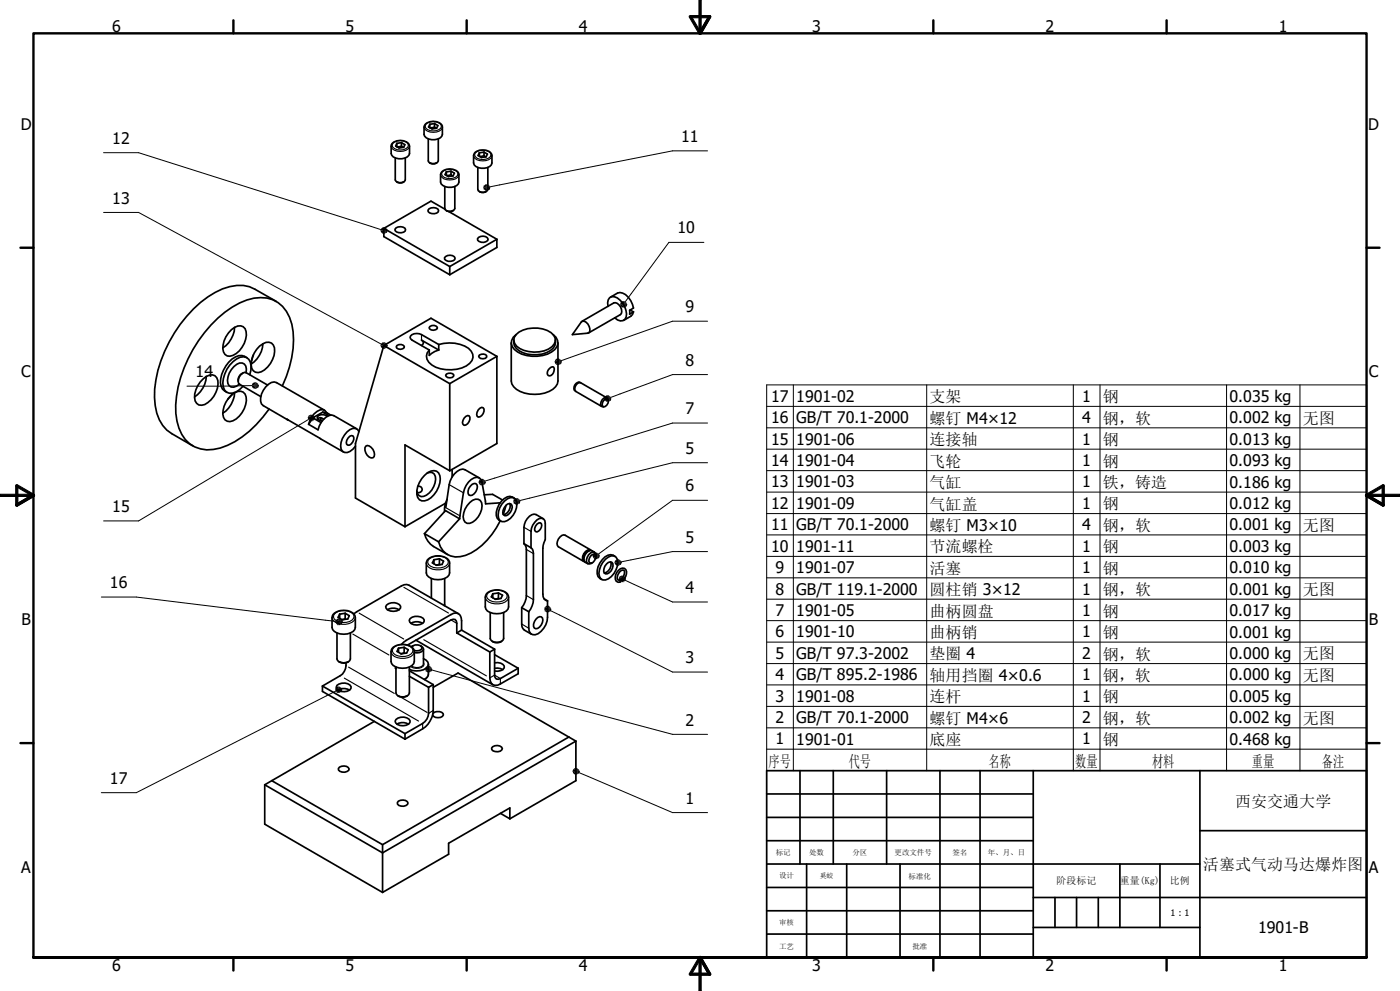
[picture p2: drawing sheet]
<svg xmlns="http://www.w3.org/2000/svg" width="420mm" height="297mm" viewBox="0 0 420 297" stroke-linecap="round" stroke-linejoin="round" font-family="sans-serif">
<g fill="none" stroke="#000" stroke-width=".51">
<path d="M127.5 37.4a3.5 3.5 0 0 1 5.2 .3v2.6a3.2 3.2 0 0 1-4.8 1l-.7-1v-2.2zM128.9 37.3v1M130.3 38.1l-1.3 .2M130.3 37l1.1 .6-.4 .8-1.4 .3-1-.6 .3-.8M130.3 37l-1.4 .3M130.3 37v1.1M130.3 38.1l.5 .3M117.6 43.1a3.5 3.5 0 0 1 5.2 .3l.1 2.6a3.3 3.3 0 0 1-4.9 1l-.7-1v-2.2zM118.6 47.3v6.6a1.77 1.77 0 0 0 3 0v-6.6M119 54.5a1.88 1.88 0 0 0 2.2 0M119 43v1M120.4 43.8l-1.3 .2"/>
<path d="M120.4 42.8l1.1 .5-.4 .9-1.4 .2-1-.6 .3-.8M120.4 42.8l-1.4 .2M120.4 42.8v1M120.4 43.8l.5 .4M128.5 41.6v6.6a1.76 1.76 0 0 0 3 0v-6.6M128.9 48.8a1.91 1.91 0 0 0 2.1 0M132.4 51.6a3.5 3.5 0 0 1 5.2 .4l.1 2.6a3 3 0 0 1-4.1 1.4l-1.3-.9a4.5 4.5 0 0 1 .1-3.5zM133.4 55.9v6.6a1.72 1.72 0 0 0 3 0v-6.6M133.9 51.5v1M135.3 52.4l-1.3 .2M135.3 51.3l1 .6-.4 .8-1.4 .2-1-.6 .4-.8M135.3 51.3l-1.4 .2"/>
<path d="M135.3 51.3v1.1M135.3 52.4l.5 .3M142.6 45.6a3.5 3.5 0 0 1 4.9 .7l.1 2.6a3 3 0 0 1-4.1 1.3l-1.3-.8a4.5 4.5 0 0 1 .1-3.5zM143.3 50.2v6.6a1.72 1.72 0 0 0 3 0v-6.6M143.8 57.4a1.72 1.72 0 0 0 2.1 0M143.8 45.8v1M145.2 46.7l-1.3 .2M145.2 45.6l1 .6-.4 .8-1.4 .2-1-.6 .4-.8M145.2 45.6l-1.4 .2M145.2 45.6v1.1M145.2 46.7l.5 .3M115.1 68.5v2.4l19.8 11.4"/>
<path d="M115.1 68.5l19.8 11.4M118.8 68.3a2.08 2.08 0 0 1 2.9 .5 1.69 1.69 0 0 1-2.7 .7l-.5-.4v-.4zM128.7 62.6a2.08 2.08 0 0 1 2.9 .5 1.69 1.69 0 0 1-2.7 .7l-.5-.4v-.4zM133.5 62.7l-4.2-2.4-14.2 8.2M133.7 76.9a1.98 1.98 0 0 1 2.8 .5 1.96 1.96 0 0 1-3.1 .3v-.4zM133.9 63.1a1.72 1.72 0 0 0 2.1 0M134.7 63.4l14.4 8.3M134.9 79.9v2.4M143.6 71.2a2.03 2.03 0 0 1 2.8 .5 1.9 1.9 0 0 1-3.1 .3v-.5zM149.1 71.7v2.5l-14.2 8.1M149.1 71.7l-14.2 8.2M69.4 98.8a2.68 2.68 0 0 1 4.1-.3 6.7 6.7 0 0 1-4.5 8.3 2.04 2.04 0 0 1-2.2-2.3 7.6 7.6 0 0 1 2.6-5.7z"/>
<path d="M70.4 98.1a7.8 7.8 0 0 1-3.6 6.2M82.9 90.3l-6.4-3.6a12.1 12.1 0 0 0-11.9 .9 38.9 38.9 0 0 0-17.8 26.2 18.2 18.2 0 0 0 2 13.7l1.2 1.4 1.5 1.1 6.4 3.6M129 97.8a1.6 1.6 0 0 1 2.2 .3 1.31 1.31 0 0 1-1 1 1.31 1.31 0 0 1-1.3-.5l-.2-.4zM174.4 96.5l.4-.2a2.41 2.41 0 0 1 1.9 3.4l-5 .6zM174.6 96.3l9.5-5.5a2.31 2.31 0 0 1 2 3.5l-9.5 5.5M182.4 91.8a1.95 1.95 0 0 1 1.9-2.9 5.6 5.6 0 0 1 3.5 6.1 1.66 1.66 0 0 1-2.5 .9l-.9-.7M183.1 89.1l2.2-1.3a4.1 4.1 0 0 1 4.4 3.4l.3 1.1-1.1 .7v1.1l1.1-.6M189.1 92.9l.9 .6M190 93.5l-.3 .8-.5 .5-2.1 1.2M61 113.5a3.1 3.1 0 0 1 3.5-.9 3.4 3.4 0 0 1 .7 3.7 6.8 6.8 0 0 1-4.7 5.2 2.04 2.04 0 0 1-2.1-2.3 7.5 7.5 0 0 1 2.6-5.7zM61.9 112.8a7.8 7.8 0 0 1-3.5 6.2M69.4 118.4a2.68 2.68 0 0 1 4.1-.3 6.7 6.7 0 0 1-4.5 8.3 2.04 2.04 0 0 1-2.2-2.3 7.6 7.6 0 0 1 2.6-5.7z"/>
<path d="M69.7 118.2l-1.4 1.5M70.4 117.7a7.7 7.7 0 0 1-3.6 6.1M72.9 111.8a2.34 2.34 0 0 0-1.4 2.5M73.8 111.7a1.99 1.99 0 0 0-1.9-2.9 5.8 5.8 0 0 0-3.5 6.1 1.62 1.62 0 0 0 2.6 .8l.8-.6M74.1 107.2a3.3 3.3 0 0 0-4.5 .4 9 9 0 0 0-3.3 8.2l.5 .8 1.3 1M74.9 112.3a4.4 4.4 0 0 0-.9-5.2 3.7 3.7 0 0 0-4.1 1.3 8.8 8.8 0 0 0-2.9 7.5 2.41 2.41 0 0 0 3.8 1.6l2.1-1.7M76 106.4l-.6 2M77.9 103.7a2.68 2.68 0 0 1 4.1-.3 6.5 6.5 0 0 1-2.7 7.5 2.3 2.3 0 0 1-3.8-.5 7.2 7.2 0 0 1 2.4-6.7zM78.9 103a7.9 7.9 0 0 1-3.6 6.1M80.3 115.4l-6.4-3.7a2.31 2.31 0 0 0-2.4 2.6l.3 .8 6.4 3.8M84.7 115.7a30.1 30.1 0 0 0 2.8-18.5 9.6 9.6 0 0 0-13.5-7.3 32.8 32.8 0 0 0-16.1 14.9 32.5 32.5 0 0 0-4.8 21.4 9.6 9.6 0 0 0 8.9 8.6 19.9 19.9 0 0 0 12.8-5.6l2.1-1.9 3.8-4.7M115.1 103.5l14.2-8.1 19.8 11.4"/>
<path d="M115.1 103.5l19.8 11.5M115.1 103.5l-8.5 29.4v16.4l14.9 8.6M119.1 103.5a1.6 1.6 0 0 1 2.2 .3 1.31 1.31 0 0 1-1 1 1.31 1.31 0 0 1-1.3-.5l-.1-.4zM126.4 103.5l.6-.8-.6-.8 5.2 3M128.8 104.9v1.6l1.7-1.2 1.1-.4M131.6 103.3l-5.2-3a2.39 2.39 0 0 0-3.4 .8l.6 .8 5.2 3M131.6 103.3v1.6M131.6 103.3a10.7 10.7 0 0 1 8.9 1.1 2.95 2.95 0 0 1 1.4 2.9 2.95 2.95 0 0 1-2 2.4 10.9 10.9 0 0 1-10.4-.3 2.81 2.81 0 0 1-.7-4.5M133.9 112.1a1.69 1.69 0 0 1 2.2 .3v.4a1.48 1.48 0 0 1-2.4-.3zM134.9 115v26.1M143.8 106.4a1.62 1.62 0 0 1 2.2 .3v.4a1.48 1.48 0 0 1-2.4-.3zM149.1 106.8l-14.2 8.2"/>
<path d="M149.1 106.8v26.1l-14.2 8.2M153.4 102.7v11.5a4.5 4.5 0 0 0 4 3.6 9.9 9.9 0 0 0 9.3-1.9l.5-.8 .2-.9v-11.5M154.1 101.9a3.3 3.3 0 0 0 2.7 3.8 9.3 9.3 0 0 0 9.1-1.3l.6-.8 .1-1.7M154.8 100.3a8.8 8.8 0 0 1 11.3 .2 2.4 2.4 0 0 1-.5 3.4 9.1 9.1 0 0 1-10.6-.1 2.36 2.36 0 0 1-.2-3.5zM154.8 100.3a2.88 2.88 0 0 0-1.4 2.7 2.88 2.88 0 0 0 1.9 2.5 10.2 10.2 0 0 0 11.2-.8 2.7 2.7 0 0 0-.6-4.4M164.9 110.4l.4-.3 .7-.1a1.72 1.72 0 0 1-1.5 2.6 1.4 1.4 0 0 1 .4-2.2zM174.1 114.6a1.56 1.56 0 0 0-1.7 .8 1.56 1.56 0 0 0 .2 1.8M182 119.2l-7.8-4.5a1.68 1.68 0 0 0-1.5 2.6l7.8 4.5M182.4 119.6l-.3-.3a1.32 1.32 0 0 0-1.8 1.1v1.2l.8 .3M86.5 125.9l-.4-.3 16.9 9.9M92.6 127.2l2.8 1.6a5.4 5.4 0 0 1 4.1-4.4l7.5 4.1M93.9 125.2l-1.3 2"/>
<path d="M93.9 125.2l2.4 1.5M95.3 125.6a1.14 1.14 0 0 1 1.8 0M96.2 125.2v.9M96.8 123.5l-2.9 1.7M96.8 123.5l1.2 .2M96.8 123.5l1.8 1M97.3 122.9l-14.3-8.2a2.76 2.76 0 0 0-3.3 1.3 5.2 5.2 0 0 0-1.3 5.1l7.9 4.7M98 123.7l1.2 .7M98 123.7a1.71 1.71 0 0 0-2.8-.4 6.1 6.1 0 0 0-2.6 3.9M98.2 124.8a1.83 1.83 0 0 0-3 .5l.8 .7 .7 .1M104.9 130.8l1-.2a1.94 1.94 0 0 1-1.5 2.8l-.4-.2a2.19 2.19 0 0 1 .9-2.4zM107.7 129.4a1.71 1.71 0 0 0-2.8-.6 5.8 5.8 0 0 0-2.6 5.8 1.68 1.68 0 0 0 2.7 .7l1.6-1.6"/>
<path d="M109.7 133.7a1.6 1.6 0 0 1 2.2 1 1.85 1.85 0 0 1 0 2.5 2.43 2.43 0 0 1-2.2-3.5zM139.7 124.8l.6-.3 .4 .1a1.99 1.99 0 0 1-1.5 2.9 1.35 1.35 0 0 1 0-2.2zM143.5 122.9l1-.8 .4 .1a1.94 1.94 0 0 1-1.4 2.8 1.43 1.43 0 0 1 0-2.1zM181.1 120l1-.5 .3 .2a1.78 1.78 0 0 1-1.3 2.3 1.21 1.21 0 0 1 0-2zM125.3 145.7a1.03 1.03 0 0 1 1.4 1.1 1.03 1.03 0 0 1-1.6 .8M127.3 159.9a6.4 6.4 0 0 0 2.7 3.9l4.3 2.4M127.3 159.9l4.3 2.5M127.4 142.5a2.9 2.9 0 0 1 4.2-.8 6.3 6.3 0 0 1-2.3 7.5 2.52 2.52 0 0 1-4-.1 6.7 6.7 0 0 1 2.1-6.6zM128.2 141.8a1.68 1.68 0 0 1 1.9 .1 1.68 1.68 0 0 1 .6 1.8 5.5 5.5 0 0 1-4.3 5.1l-.7-.3-.4-.5-.2-.8M133.6 150.8l-12.1 7.1M134.1 149.6l-.5 1.3-.3 2.5M134.9 141.1l-13.4-7.8v24.6"/>
<path d="M135.6 140.7v2.3M137.9 155.5l-6.3 6.9M137.9 155.5l-4.3-2.5-6.3 6.9M140.9 150.6a2.04 2.04 0 0 1 3.6 .1 5.7 5.7 0 0 1-3.6 6.1 1.69 1.69 0 0 1-2-1.9 6.2 6.2 0 0 1 2-4.3zM141.6 145.2l1.1-.3a2.32 2.32 0 0 1-1.6 3.6l-.5-.2a2.5 2.5 0 0 1 1-3.1zM143.8 143.3l-4.3-2.5a2.77 2.77 0 0 0-3.2 1.2l-.7 1-.9 2.2-1 6.9M145.2 148.3l2.6-.1 2.9 1.7M150 150.7l-4.3 .3-1.1-6.5a1.57 1.57 0 0 0-2.4-1.3 5.9 5.9 0 0 0-3.2 4.5l-1.1 7.8M150.1 156.1a20.9 20.9 0 0 1-10.4 10.4 5.8 5.8 0 0 1-8.1-4.1M151.4 150.2a2.04 2.04 0 0 1 3.5 0 5.6 5.6 0 0 1-3.5 6.1h-.8a2.27 2.27 0 0 1-1-3l1-2.3zM151.7 151.6l.5-.5 1.1-.1a2.41 2.41 0 0 1-1.9 3.6 1.5 1.5 0 0 1-.2-2.3zM151.8 151.4l-.8 2.7"/>
<path d="M152.9 150.9a2.56 2.56 0 0 1-1.9 3.3M154.3 149.3a2.21 2.21 0 0 0-3 .1 5.5 5.5 0 0 0-2.1 6l1 .8M161.1 157.1l1-.4a1.47 1.47 0 0 1-.5 2.5l-.5 .2-.4-.1a1.63 1.63 0 0 1 .4-2.2zM162.9 155.4l-2.1-1.2a3.5 3.5 0 0 0-3.6 3.8v4.9M128.6 167.5a4.8 4.8 0 0 1 6 .4l.3 .9v2.9a2.48 2.48 0 0 1-2.4 2 4.5 4.5 0 0 1-4.4-1.4l-.2-3.5 .3-.9zM129.4 173.4v5.8M130.2 167.8v1.2M131.8 169.1l-.9 .3M131.8 167.5l1.3 .7-.5 1-1.7 .2-1.2-.7 .5-.9M131.8 167.5l-1.6 .3M131.8 167.5v1.6M131.8 169.1l.2 .1"/>
<path d="M133.4 173.4l-.1 8.1M146.2 177.7a4.8 4.8 0 0 1 6.1 .4l.3 .9v2.9a2.49 2.49 0 0 1-2.4 2 4.5 4.5 0 0 1-4.4-1.4l-.2-3.5zM147.8 178v1.2M149.5 179.3l-1 .3M149.5 177.7l1.2 .7-.4 1-1.7 .2-1.2-.7 .4-.9M149.5 177.7l-1.7 .3M149.5 177.7v1.6M149.5 179.3l.2 .2M157.2 162.9l.6 1.1 .1 .7v13.8a6.2 6.2 0 0 1-1.4 3.6M157.2 162.9l2.1 1.3M159.3 164.2v-4.9a4.1 4.1 0 0 1 3.2-4l.6 .2 .3 .5 .2 .8v4.9l-.7 2.6v13.8a1.73 1.73 0 0 0 1.4 2M159.3 164.2l.4 .4 .3 1.3v13.8a6.2 6.2 0 0 1-1.4 3.6"/>
<path d="M163.2 179.5l1.1 .6M176.9 165a2.11 2.11 0 0 0-1.7 2.9M177.2 164.8l-7.7-4.4a2.31 2.31 0 0 0-2 3.5l7.6 4.4M177.2 166.6l.5-.4 .5-.1 .4 .1a1.81 1.81 0 0 1-1.6 2.5 1.5 1.5 0 0 1 .2-2.1zM177.3 165a1.57 1.57 0 0 0-2.2 .9 1.57 1.57 0 0 0 .3 2.5M178.4 165.5l-.8-.4a2.31 2.31 0 0 0-2 3.4l.8 .5M178.8 166.8l-.2-1-.3-.3a2.33 2.33 0 0 0-2 3.4l.4 .1 1-.3M181.7 167.6a2.04 2.04 0 0 1 3.5 0 5.7 5.7 0 0 1-3.5 6.2 1.69 1.69 0 0 1-2-2 6.4 6.4 0 0 1 2-4.2zM181.9 169l.6-.4 1.1-.1a2.39 2.39 0 0 1-1.9 3.5 1.52 1.52 0 0 1-.3-2.3zM183.2 168.4a2.56 2.56 0 0 1-1.9 3.3M184.5 166.8a2.26 2.26 0 0 0-3 .1 5.4 5.4 0 0 0-2.1 5.9l1.1 .9M186.4 173.5a1.93 1.93 0 0 0 .7-2.6 2.22 2.22 0 0 0-1.8 2.8l.8 .4-.1 .4h-.6a1.83 1.83 0 0 1-.4-3 1.75 1.75 0 0 1 2.7-.8 2.78 2.78 0 0 1-.9 3.3"/>
<path d="M186.5 173.5l.3 .2v.3l-.3-.1zM100.3 183.8a4.8 4.8 0 0 1 6 .4l.3 .9v2.9a2.48 2.48 0 0 1-2.4 2 4.5 4.5 0 0 1-4.4-1.3l-.2-3.6 .3-.9zM101.1 189.7v7.8a2.3 2.3 0 0 0 4 0v-7.8M101.7 198.3l.3 .2a2.51 2.51 0 0 0 2.5-.2M101.9 184.1v1.2M103.5 185.5l-.9 .2M103.5 183.8l1.3 .7-.4 1-1.7 .3-1.3-.8 .5-.9M103.5 183.8l-1.6 .3M103.5 183.8v1.7M103.5 185.5l.2 .1M103.8 198.7a4 4 0 0 1-1.7 3.8l-5.4 3.1M116 181.4a2.88 2.88 0 0 1 4.2 .3 1.7 1.7 0 0 1-2.1 1.5 2.02 2.02 0 0 1-2.4-1.3z"/>
<path d="M116.2 182.8a3.4 3.4 0 0 1 3.5 0M117.9 194a4.5 4.5 0 0 1 6.3 .8l.1 3.4a2.94 2.94 0 0 1-3.5 2.1 3.2 3.2 0 0 1-3.5-2.1v-2.9zM118.7 199.9v.4M118.8 199.9v7.8a2.3 2.3 0 0 0 4 0v-7.8M119.5 194.3v1.2M121.2 195.7l-.9 .2M121.2 194l1.3 .7-.5 1-1.6 .3-1.3-.8 .4-.9M121.2 194l-1.7 .3M121.2 194v1.7M121.2 195.7l.2 .1M123 185.4a2.98 2.98 0 0 1 4.3 .4 1.75 1.75 0 0 1-2.2 1.5 1.99 1.99 0 0 1-2.3-1.4zM123.3 186.8a3.4 3.4 0 0 1 3.5 0"/>
<path d="M123.5 193.9a2 2 0 0 1 3-.1l.1 .5a1.81 1.81 0 0 1-2.4 .6M123.9 193.5l-.5 .3M124.8 191.9l23.1 13.3M126.2 193.5a.99 .99 0 0 1 .7 1.4 2.58 2.58 0 0 1-2.6 .7M127 197.4a1.68 1.68 0 0 1 1.5 1.7 1.68 1.68 0 0 1-1.5 1.6 5.6 5.6 0 0 1-4.2-.1M127 194.5v4.4M128.5 199.1v2.9a2.05 2.05 0 0 1-1.2 1.7M137 189.7l-.1-3.6-.4-.4-.5-.1-13.7 7.7M137 189.7l9.9 5.7M137.5 183.9l-15.5-8.7-1.6 .4-14.3 8.4M138.5 188.8v-2.8a1.92 1.92 0 0 0-1-2.1 1.92 1.92 0 0 0-2.2 .3l-13.5 7.7-1.4 1.2M138.5 188.8l-1.5 .9"/>
<path d="M138.5 188.8l9.9 5.8M146.9 195.4v7.8a1.92 1.92 0 0 0 1 2 1.92 1.92 0 0 0 2.2-.2l5.3-3.1v-1.6M147.1 183.6v7.8a2.34 2.34 0 0 0 4 0v-7.8M147.7 192.2a2.59 2.59 0 0 0 2.8 0M148.4 198.7a2.57 2.57 0 0 1 2.9 .9 1.58 1.58 0 0 1-2 1.6l-.9-.1M148.4 194.6v7.8l.1 .6 .4 .5 1.2-.1 5.3-3.1M148.4 194.6l-1.5 .8M148.4 196.2l7 4.1M156.5 182.1l.1 5.7 .7 1 2.1 1.3M156.5 182.1l2.1 1.2M161.3 185.1l1.1-.2a2.32 2.32 0 0 1-1.7 3.5l-.4-.1a2.4 2.4 0 0 1 1-3.2zM164.3 180.1v4.9a5.8 5.8 0 0 1-3.7 5.2 1.68 1.68 0 0 1-2-1.9v-5"/>
<path d="M96.7 205.6v1.6l24.8 14.3M96.7 205.6l24.8 14.3M101.1 205.4a2.93 2.93 0 0 1 4.2 .4 1.68 1.68 0 0 1-2 1.5 1.95 1.95 0 0 1-2.4-1.3zM101.3 206.8a3.4 3.4 0 0 1 3.6 0M112.3 216.2l-30.8 17.8M118.7 200.3l.1 .1M118.8 215.6a2.88 2.88 0 0 1 4.2 .4 1.7 1.7 0 0 1-2.1 1.5 2.02 2.02 0 0 1-2.4-1.3zM118.8 200.2l-.1 .1M119 217a3.4 3.4 0 0 1 3.6 0M119.4 208.5l.3 .2a2.59 2.59 0 0 0 2.5-.2M121.5 219.9v1.6M122.8 202.7l5.8 3.3"/>
<path d="M122.8 201l7.2 4.2M128.6 206v7.8a3.8 3.8 0 0 1-1.8 3l-5.3 3.1M129.9 213.8a1.87 1.87 0 0 1 3.1 .5 2.01 2.01 0 0 1-3.2 0M130 205.2v7.7a7 7 0 0 1-3.2 5.5l-5.3 3.1M130 206l7.4-4.3 35.4 20.4M130 205.2l-1.4 .8M148.4 200.3l1.7 .1 .7 .3M79.4 235.2v11.8l35.4 20.5M81.5 234l-2.1 1.2M81.5 234l33.3 19.2M101.9 229.9a2.1 2.1 0 0 1 2.8 .6 1.94 1.94 0 0 1-3.1 .3l-.1-.5zM147.8 223.8a2.08 2.08 0 0 1 2.9 .5 1.95 1.95 0 0 1-3.2 .4v-.5z"/>
<path d="M170.6 220.9l-55.8 32.3M172.8 222.1l-58 33.5-35.4-20.4M172.8 222.1v11.9l-19.8 11.4M230 231h180v56h-180zM230 238h80M240 231v28M250 231v28M266 231v28M282 231v56M294 231v56M310 231v56M360 231v56"/>
<path d="M114.8 253.2v14.3M119.5 240.1a2.09 2.09 0 0 1 2.9 .6 1.9 1.9 0 0 1-3.1 .3l-.1-.5zM150.1 243.8l2.9 1.6M153 245.4v-3.3l-18.4 10.6v3.3l-19.8 11.5M230 245h80M230 259h130M230 252h80M242 259v28M254 259v28M270 259v28M336 259v19M348 259v19"/>
<path d="M360 249h50M230 280h80M230 273h80M230 266h80M310 278h50M310 269h100M316.5 269v9M323 269v9M329.5 269v9"/>
</g>
<g fill="none" stroke="#000" stroke-width=".34">
<path d="M127.3 38.3a3.4 3.4 0 0 0 5.4 0M127.7 37.3a3.3 3.3 0 0 1 4.5 0l.2 .5a2.51 2.51 0 0 1-3.4 1.4l-1.3-.8-.1-.6zM117.3 44a3.4 3.4 0 0 0 5.5 0M117.8 43a3.3 3.3 0 0 1 4.5 0l.2 .6a2.19 2.19 0 0 1-2.4 1.4 2.21 2.21 0 0 1-2.5-1.4zM132.2 52.6a3.5 3.5 0 0 0 5.4 0M132.7 51.6a3.5 3.5 0 0 1 4.5 0l.2 .5a2.43 2.43 0 0 1-3.4 1.3l-1.3-.7-.2-.6zM142.1 46.9a3.5 3.5 0 0 0 5.4 0M142.6 45.8a3.5 3.5 0 0 1 4.5 0l.2 .6a2.43 2.43 0 0 1-3.4 1.3l-1.3-.8-.2-.5zM126.4 100.4v1.5M133.9 152.3l3.9 2.2M135 145.4l3.8 2.2M157.3 158.1l1.9 1.1"/>
<path d="M121.2 176l13.3 7.7M127.9 169.1a4.3 4.3 0 0 0 6 1.1l.6-.5 .3-.6M128.9 167.4a4.4 4.4 0 0 1 5.3 .3l.3 .6a2.13 2.13 0 0 1-2.3 1.9 3.4 3.4 0 0 1-3.9-1.6l.1-.6zM145.6 179.3a4.4 4.4 0 0 0 6 1.1l.9-1.1M146.5 177.6a4.5 4.5 0 0 1 5.4 .3l.2 .6a2.13 2.13 0 0 1-2.2 1.9 3.4 3.4 0 0 1-3.9-1.6l.1-.6zM158 164.8l1.9 1.1M158 178.6l1.9 1.1M99.7 185.4a4.3 4.3 0 0 0 6.9 0M100.6 183.8a4.4 4.4 0 0 1 5.3 .2l.3 .6a3.1 3.1 0 0 1-4.4 1.8 1.67 1.67 0 0 1-1.7-2.1zM104.6 199.9l13.7 7.9M105.8 190l10.9 6.3M107.7 183.8l13.4 7.7"/>
<path d="M117.3 195.6a4.4 4.4 0 0 0 6 1.2l.9-1.2M118.2 194a4.5 4.5 0 0 1 5.4 .2l.3 .6a2.2 2.2 0 0 1-2.3 1.9 3.6 3.6 0 0 1-3.9-1.5l.1-.7zM127 199.1a2.47 2.47 0 0 1-3.4 .6M127.1 198.7l.1 .5a2.81 2.81 0 0 1-3.8 .7M127.1 191.7l18.8 10.9M135.4 185.8l1.5 1M156.6 187.1l1.9 1.1M103.3 203.2l22.3 12.9M120.5 209.1l7.6 4.4M126.8 216.9v1.5M128.5 202.1l-.1 .5-1.1 .9M129.9 213l-1.2 .7"/>
<path d="M148.3 202.4l-1.3 .7M148.5 202.4l1.5 .9M150.1 203.5v1.4"/>
</g>
<g fill="none" stroke="#000" stroke-width=".3">
<path d="M209.7 0h.7v10h-.7zM206.8 5.2l.6-.4 2.9 5-.6 .4zM207.1 4.7l-.3 .1v.4M207.1 4.7h5.8v.6h-5.8zM209.7 9.8a.34 .34 0 0 0 .2 .5 .34 .34 0 0 0 .4-.1M210.4 10l-.3 .3-.4-.1M212.6 4.8l.6 .4-2.9 5-.6-.4zM212.9 4.7l.2 .1 .1 .4-.1-.5-.5 .1M31.1 45.8h10.5l72.6 23M146.9 56.2l-.1 .6M212.3 45.2h-10.5l-54.9 10.8M31.1 63.7h10.5l72.7 39.4"/>
<path d="M116.1 69.1l-.1 .6M211.2 72.6h-10.5l-13.1 17.8M186 91.2h2l-.2 .6M212.3 96.3h-10.5l-33.5 11.8M75.5 115.6l-19.4 .1M77.5 115.5l-.2 .6M116.1 103.5l-.1 .6M168.4 108.5l-.2 .6M183.3 119.5l-.3 .6M212.3 112.3h-10.5l-18.6 6.8M230 115.4h180v115.6h-180zM238 115.4v115.6"/>
<path d="M278 115.4v115.6M322 115.4v115.6M330 115.4v115.6M368 115.4v115.6M390 115.4v115.6M92.5 125.8l-50.9 30.3h-10.5M94.3 125.3l-.2 .6M212.3 138.7h-10.5l-45.9 11.3M212.3 126.8h-10.5l-56.3 17.4M230 121.8h180M230 128.2h180M230 134.6h180"/>
<path d="M0 148.1h10v.7h-10zM4.7 145.6h.7v5.8h-.7zM4.9 151.1l5-2.9 .3 .6-5 2.9zM4.9 151.1l-.2 .5 .5 .1-.4-.1-.1-.2M5.2 145.3l5 2.9-.3 .6-5-2.9zM5.2 145.3h-.4l-.1 .3M9.9 148.2a.34 .34 0 0 1 .4 .1 .34 .34 0 0 1-.1 .5M10.2 148.2l.2 .3-.4 .3M143.6 144.5h2l-.2 .6M156 150.2l-.2 .6M212.3 149.9h-10.5l-22.2 16.1M230 141.1h180"/>
<path d="M230 147.5h180M230 153.9h180M409.8 148.2l-.2 .3 .4 .3M409.8 148.2l5-2.9 .3 .6-5 2.9zM410 148.1h9.9v.7h-9.9zM410.1 148.2l-.1-.1a.35 .35 0 0 0-.4 .3 .35 .35 0 0 0 .2 .4M410.1 148.2l5 2.9-.3 .6-5-2.9zM414.6 145.6h.7v5.8h-.7zM414.8 145.3h.4l.1 .3M415.1 151.1l.1 .5-.4 .1 .4-.1 .1-.2M30.4 178.9h10.5l59.8 7.3M179.7 166.6l-.1 .6"/>
<path d="M184.3 168.6h2.1l-.3 .6M187.5 173.9l14.3 6.5h10.5M187.6 173.5l-.2 .6M212.3 165.3h-10.5l-15.5 3.1M230 160.3h180M230 166.8h180M230 173.2h180M230 179.6h180M102.7 186.4l-.3 .5M165.1 183l36.7 18.4h10.5M165.3 182.5l-.2 .6M230 186h180"/>
<path d="M230 192.4h180M230 198.9h180M100.6 207.2l-59.7 30.4h-10.5M102.5 206.7l-.2 .6M129.5 200.8l72.3 19.3h10.5M129.5 200.5l-.2 .6M230 205.3h180M230 211.7h180M230 218.1h180M173.7 231.6l28.1 11.9h10.5M173.7 231.1l-.1 .6M230 224.5h180"/>
<path d="M206.8 291.8v.4l.3 .1M207.1 291.6h5.8v.7h-5.8zM209.7 287h.7v10h-.7zM209.7 286.8l.4-.2 .3 .4M209.7 286.8l.6 .3-2.9 5-.6-.3zM209.7 287.1l.6-.3 2.9 5-.6 .3zM210.3 286.8l-.1-.1a.35 .35 0 0 0-.4 0 .35 .35 0 0 0-.1 .4M212.6 292.1l.5 .2 .1-.5-.1 .4-.2 .1"/>
</g>
<g fill="none" stroke="#000" stroke-width=".72">
<path d="M70 6.1v3.9M140 6.1v3.9M280 6.1v3.9M350 6.1v3.9M6.1 74.3h3.9M410 74.3h3.9M6.1 222.7h3.9M410 222.7h3.9M10 287v-277h400v277h-400h400M70 287v3.9M140 287v3.9M280 287v3.9"/>
<path d="M350 287v3.9"/>
</g>
<g fill="#000">
<path d="M209.7 0h.5zM209.7 0h.7zM210.2 0h.2zM144.9 56.2h2l-1.7 .6zM145.2 55.6l1.7 .6h-2zM145.2 56.8l1.7-.6-1.2 .9zM145.2 55.6l.5-.4 1.2 1zM145.7 57.1l1.2-.9-.6 .9zM145.7 55.2h.6l.6 1zM146.9 56.2l-.1 .6-.5 .3zM146.3 55.2l.5 .4 .1 .6zM146.8 55.6l.1 .6z"/>
<path d="M146.3 55.2l.6 1zM145.7 55.2l1.2 1zM145.2 55.6l1.7 .6zM144.9 56.2h2zM145.2 56.8l1.7-.6zM145.7 57.1l1.2-.9zM146.9 56.2l-.6 .9zM114.1 69.1h2l-1.8 .6zM114.3 68.5l1.8 .6h-2zM114.3 69.7l1.8-.6-1.3 .9zM114.3 68.5l.5-.3 1.3 .9zM114.8 70l1.3-.9-.7 .9z"/>
<path d="M114.8 68.2h.6l.7 .9zM116.1 69.1l-.1 .6-.6 .3zM115.4 68.2l.6 .3 .1 .6zM116 68.5l.1 .6zM115.4 68.2l.7 .9zM114.8 68.2l1.3 .9zM114.3 68.5l1.8 .6zM114.1 69.1h2zM114.3 69.7l1.8-.6zM114.8 70l1.3-.9zM116.1 69.1l-.7 .9zM186 91.2h2l-1.8 .6z"/>
<path d="M186.2 90.6l1.8 .6h-2zM186.2 91.8l1.8-.6-1.3 1zM186.2 90.6l.5-.3 1.3 .9zM186.7 92.2l1.3-1-.7 1zM186.7 90.3h.6l.7 .9zM188 91.2l-.2 .6-.5 .4zM187.3 90.3l.5 .3 .2 .6zM187.8 90.6l.2 .6zM187.3 90.3l.7 .9zM186.7 90.3l1.3 .9zM186.2 90.6l1.8 .6zM186.2 91.8l1.8-.6z"/>
<path d="M186.7 92.2l1.3-1zM188 91.2l-.7 1zM75.5 115.5h2l-1.8 .6zM75.7 115l1.8 .5h-2zM75.7 116.1l1.8-.6-1.3 1zM75.7 115l.5-.4 1.3 .9zM76.2 116.5l1.3-1-.7 1zM76.2 114.6h.6l.7 .9zM77.5 115.5l-.2 .6-.5 .4zM76.8 114.6l.5 .4 .2 .5zM77.3 115l.2 .5zM76.8 114.6l.7 .9z"/>
<path d="M76.2 114.6l1.3 .9zM75.7 115l1.8 .5zM75.5 115.5h2zM75.7 116.1l1.8-.6zM76.2 116.5l1.3-1zM77.5 115.5l-.7 1zM114.1 103.5h2l-1.8 .6zM114.3 103l1.8 .5h-2zM114.3 104.1l1.8-.6-1.3 1zM114.3 103l.5-.4 1.3 .9zM114.8 104.5l1.3-1-.7 1zM114.8 102.6h.6l.7 .9z"/>
<path d="M116.1 103.5l-.1 .6-.6 .4zM115.4 102.6l.6 .4 .1 .5zM116 103l.1 .5zM115.4 102.6l.7 .9zM114.8 102.6l1.3 .9zM114.3 103l1.8 .5zM114.1 103.5h2zM114.3 104.1l1.8-.6zM114.8 104.5l1.3-1zM116.1 103.5l-.7 1zM166.4 108.5h2l-1.8 .6zM166.6 107.9l1.8 .6h-2z"/>
<path d="M166.6 109.1l1.8-.6-1.3 .9zM166.6 107.9l.5-.4 1.3 1zM167.1 109.4l1.3-.9-.7 .9zM167.1 107.5h.6l.7 1zM168.4 108.5l-.2 .6-.5 .3zM167.7 107.5l.5 .4 .2 .6zM168.2 107.9l.2 .6zM167.7 107.5l.7 1zM167.1 107.5l1.3 1zM166.6 107.9l1.8 .6zM166.4 108.5h2zM166.6 109.1l1.8-.6z"/>
<path d="M167.1 109.4l1.3-.9zM168.4 108.5l-.7 .9zM181.3 119.5h2l-1.9 .6zM181.4 118.9l1.9 .6h-2zM181.4 118.9l.5-.4 1.4 1zM181.9 118.5h.7l.7 1zM182.6 118.5l.4 .4 .3 .6zM183 118.9l.3 .6zM182.6 118.5l.7 1zM181.9 118.5l1.4 1zM181.4 118.9l1.9 .6zM181.3 119.5h2z"/>
<path d="M181.4 120.1l1.9-.6zM181.9 120.4l1.4-.9zM183.3 119.5l-.7 .9zM92.3 125.3h2l-1.8 .6zM92.5 124.7l1.8 .6h-2zM92.5 125.9l1.8-.6-1.3 .9zM92.5 124.7l.5-.4 1.3 1zM93 126.2l1.3-.9-.7 .9zM93 124.3h.6l.7 1zM94.3 125.3l-.2 .6-.5 .3zM93.6 124.3l.5 .4 .2 .6zM94.1 124.7l.2 .6z"/>
<path d="M93.6 124.3l.7 1zM93 124.3l1.3 1zM92.5 124.7l1.8 .6zM92.3 125.3h2zM92.5 125.9l1.8-.6zM93 126.2l1.3-.9zM94.3 125.3l-.7 .9zM181.4 120.1l1.9-.6-1.4 .9zM181.9 120.4l1.4-.9-.7 .9zM183.3 119.5l-.3 .6-.4 .3zM0 148.1v.7zM143.6 144.5h2l-1.8 .6z"/>
<path d="M143.8 143.9l1.8 .6h-2zM143.8 145.1l1.8-.6-1.3 .9zM143.8 143.9l.5-.3 1.3 .9zM144.3 145.4l1.3-.9-.7 .9zM144.3 143.6h.6l.7 .9zM145.6 144.5l-.2 .6-.5 .3zM144.9 143.6l.5 .3 .2 .6zM145.4 143.9l.2 .6zM144.9 143.6l.7 .9zM144.3 143.6l1.3 .9zM143.8 143.9l1.8 .6zM143.8 145.1l1.8-.6z"/>
<path d="M144.3 145.4l1.3-.9zM145.6 144.5l-.7 .9zM154 150.2h2l-1.9 .6zM154.1 149.6l1.9 .6h-2zM154.1 150.8l1.9-.6-1.4 1zM154.1 149.6l.5-.3 1.4 .9zM154.6 151.2l1.4-1-.7 1zM154.6 149.3h.7l.7 .9zM156 150.2l-.2 .6-.5 .4zM155.3 149.3l.5 .3 .2 .6zM155.8 149.6l.2 .6zM155.3 149.3l.7 .9z"/>
<path d="M154.6 149.3l1.4 .9zM154.1 149.6l1.9 .6zM154 150.2h2zM154.1 150.8l1.9-.6zM154.6 151.2l1.4-1zM156 150.2l-.7 1zM419.9 148.1v.7zM419.9 148.1l.1 .5zM420 148.6l-.1 .2zM177.8 166.6h1.9l-1.7 .6zM178 166l1.7 .6h-1.9zM178 167.2l1.7-.6-1.3 1z"/>
<path d="M178 166l.4-.3 1.3 .9zM178.4 167.6l1.3-1-.6 1zM178.4 165.7h.7l.6 .9zM179.7 166.6l-.1 .6-.5 .4zM179.1 165.7l.5 .3 .1 .6zM179.6 166l.1 .6zM179.1 165.7l.6 .9zM178.4 165.7l1.3 .9zM178 166l1.7 .6zM177.8 166.6h1.9zM178 167.2l1.7-.6zM178.4 167.6l1.3-1z"/>
<path d="M179.7 166.6l-.6 1zM184.3 168.6h2.1l-1.9 .6zM184.5 168l1.9 .6h-2.1zM184.5 169.2l1.9-.6-1.4 .9zM184.5 168l.5-.4 1.4 1zM185 169.5l1.4-.9-.8 .9zM185.6 173.5h2l-1.8 .6zM185 167.6h.6l.8 1zM186.4 168.6l-.3 .6-.5 .3zM185.8 172.9l1.8 .6h-2zM185.8 174.1l1.8-.6-1.3 1zM185.6 167.6l.5 .4 .3 .6z"/>
<path d="M185.8 172.9l.5-.3 1.3 .9zM186.3 174.5l1.3-1-.7 1zM186.1 168l.3 .6zM185.6 167.6l.8 1zM185 167.6l1.4 1zM184.5 168l1.9 .6zM184.5 169.2l1.9-.6zM185 169.5l1.4-.9zM186.4 168.6l-.8 .9zM186.3 172.6h.6l.7 .9zM187.6 173.5l-.2 .6-.5 .4zM186.9 172.6l.5 .3 .2 .6z"/>
<path d="M187.4 172.9l.2 .6zM186.9 172.6l.7 .9zM186.3 172.6l1.3 .9zM185.8 172.9l1.8 .6zM185.6 173.5h2zM185.8 174.1l1.8-.6zM186.3 174.5l1.3-1zM187.6 173.5l-.7 1zM100.7 186.4h2l-1.9 .5zM100.8 185.8l1.9 .6h-2zM100.8 186.9l1.9-.5-1.4 .9zM100.8 185.8l.5-.4 1.4 1z"/>
<path d="M101.3 187.3l1.4-.9-.7 .9zM101.3 185.4h.7l.7 1zM102.7 186.4l-.3 .5-.4 .4zM102 185.4l.4 .4 .3 .6zM102.4 185.8l.3 .6zM102 185.4l.7 1zM101.3 185.4l1.4 1zM100.8 185.8l1.9 .6zM100.7 186.4h2zM100.8 186.9l1.9-.5zM101.3 187.3l1.4-.9zM102.7 186.4l-.7 .9z"/>
<path d="M127.7 199.9l1.8 .6h-1.9zM127.7 199.9l.5-.3 1.3 .9zM128.2 199.6h.6l.7 .9zM128.8 199.6l.5 .3 .2 .6zM163.3 182.5h2l-1.9 .6zM163.4 181.9l1.9 .6h-2zM163.4 183.1l1.9-.6-1.3 1zM163.4 181.9l.6-.3 1.3 .9zM164 183.5l1.3-1-.7 1zM164 181.6h.6l.7 .9zM165.3 182.5l-.2 .6-.5 .4zM164.6 181.6l.5 .3 .2 .6z"/>
<path d="M165.1 181.9l.2 .6zM164.6 181.6l.7 .9zM164 181.6l1.3 .9zM163.4 181.9l1.9 .6zM163.3 182.5h2zM163.4 183.1l1.9-.6zM164 183.5l1.3-1zM165.3 182.5l-.7 1zM100.5 206.7h2l-1.8 .6zM100.7 206.1l1.8 .6h-2zM100.7 207.3l1.8-.6-1.3 1zM100.7 206.1l.5-.3 1.3 .9z"/>
<path d="M101.2 207.7l1.3-1-.7 1zM101.2 205.8h.6l.7 .9zM102.5 206.7l-.2 .6-.5 .4zM101.8 205.8l.5 .3 .2 .6zM102.3 206.1l.2 .6zM101.8 205.8l.7 .9zM101.2 205.8l1.3 .9zM100.7 206.1l1.8 .6zM100.5 206.7h2zM100.7 207.3l1.8-.6zM101.2 207.7l1.3-1zM102.5 206.7l-.7 1z"/>
<path d="M127.6 200.5h1.9l-1.8 .6zM127.7 201.1l1.8-.6-1.3 1zM128.2 201.5l1.3-1-.7 1zM129.5 200.5l-.2 .6-.5 .4zM129.3 199.9l.2 .6zM128.8 199.6l.7 .9zM128.2 199.6l1.3 .9zM127.7 199.9l1.8 .6zM127.6 200.5h1.9zM127.7 201.1l1.8-.6zM128.2 201.5l1.3-1zM129.5 200.5l-.7 1z"/>
<path d="M171.7 231.1h2l-1.7 .6zM172 230.5l1.7 .6h-2zM172 231.7l1.7-.6-1.2 1zM172 230.5l.5-.3 1.2 .9zM172.5 232.1l1.2-1-.6 1zM172.5 230.2h.6l.6 .9zM173.7 231.1l-.1 .6-.5 .4zM173.1 230.2l.5 .3 .1 .6zM173.6 230.5l.1 .6zM173.1 230.2l.6 .9zM172.5 230.2l1.2 .9zM172 230.5l1.7 .6z"/>
<path d="M171.7 231.1h2zM172 231.7l1.7-.6zM172.5 232.1l1.2-1zM173.7 231.1l-.6 1zM209.7 297h.7z"/>
<path d="M209.7 0h.7v10h-.7z" fill-rule="evenodd"/>
<path d="M206.8 4.8l.3-.1v.3l-.3 .2z" fill-rule="evenodd"/>
<path d="M207.1 4.7h5.8v.6h-5.8z" fill-rule="evenodd"/>
<path d="M206.8 5.2l.6-.4 2.9 5-.6 .4z" fill-rule="evenodd"/>
<path d="M212.6 4.8l.6 .4-2.9 5-.6-.4z" fill-rule="evenodd"/>
<path d="M209.7 10.2l.7-.2-.3 .3z" fill-rule="evenodd"/>
<path d="M209.7 9.8l.6 .4a.34 .34 0 0 1-.4 .1 .34 .34 0 0 1-.2-.5z" fill-rule="evenodd"/>
<path d="M212.9 4.7l.2 .1 .1 .4-.3-.2z" fill-rule="evenodd"/>
<path d="M212.6 4.8l.5-.1 .1 .5z" fill-rule="evenodd"/>
<path d="M212.6 4.8l.6 .4-2.9 5-.6-.4z" fill-rule="evenodd"/>
<path d="M0 148.1h10v.7h-10z" fill-rule="evenodd"/>
<path d="M4.9 151.1l5-2.9 .3 .6-5 2.9z" fill-rule="evenodd"/>
<path d="M4.8 145.3h.4l-.2 .3h-.3z" fill-rule="evenodd"/>
<path d="M4.7 151.4h.3l.2 .3-.4-.1z" fill-rule="evenodd"/>
<path d="M4.7 151.2l.2-.1 .3 .6h-.3z" fill-rule="evenodd"/>
<path d="M4.7 145.6h.7v5.8h-.7z" fill-rule="evenodd"/>
<path d="M5.2 145.3l5 2.9-.3 .6-5-2.9z" fill-rule="evenodd"/>
<path d="M10.2 148.2l.2 .3-.4 .3z" fill-rule="evenodd"/>
<path d="M9.9 148.2a.34 .34 0 0 1 .4 .1 .34 .34 0 0 1-.1 .5z" fill-rule="evenodd"/>
<path d="M4.9 151.1l5-2.9 .3 .6-5 2.9z" fill-rule="evenodd"/>
<path d="M409.8 148.2l5-2.9 .3 .6-5 2.9z" fill-rule="evenodd"/>
<path d="M409.8 148.2l.2 .6-.4-.3z" fill-rule="evenodd"/>
<path d="M409.7 148.2h.4l-.3 .6-.2-.3z" fill-rule="evenodd"/>
<path d="M410.1 148.2l5 2.9-.3 .6-5-2.9z" fill-rule="evenodd"/>
<path d="M410.1 148.2l5 2.9-.3 .6-5-2.9z" fill-rule="evenodd"/>
<path d="M414.8 145.3h.4l.1 .3h-.3z" fill-rule="evenodd"/>
<path d="M415 151.4l.3 .1-.5 .2z" fill-rule="evenodd"/>
<path d="M415.1 151.1l.1 .5-.4 .1z" fill-rule="evenodd"/>
<path d="M414.6 145.6h.7v5.8h-.7z" fill-rule="evenodd"/>
<path d="M410 148.1h9.9v.7h-9.9z" fill-rule="evenodd"/>
<path d="M206.8 291.8l.3 .2v.3l-.3-.1z" fill-rule="evenodd"/>
<path d="M207.1 291.6h5.8v.7h-5.8z" fill-rule="evenodd"/>
<path d="M209.7 287h.7v10h-.7z" fill-rule="evenodd"/>
<path d="M209.7 286.8l.4-.2 .3 .4z" fill-rule="evenodd"/>
<path d="M209.7 286.8l.4-.2 .2 .2-.6 .3z" fill-rule="evenodd"/>
<path d="M209.7 286.8l.6 .3-2.9 5-.6-.3z" fill-rule="evenodd"/>
<path d="M209.7 287.1l.6-.3 2.9 5-.6 .3z" fill-rule="evenodd"/>
<path d="M209.7 287.1l.6-.3 2.9 5-.6 .3z" fill-rule="evenodd"/>
<path d="M212.9 292l.3-.2-.2 .5z" fill-rule="evenodd"/>
<path d="M212.6 292.1l.6-.3-.1 .5z" fill-rule="evenodd"/>
</g>
<g font-size="4.8">
<text x="33.7" y="9.6">6</text>
<text x="103.7" y="9.6">5</text>
<text x="173.7" y="9.6">4</text>
<text x="243.7" y="9.6">3</text>
<text x="313.6" y="9.6">2</text>
<text x="383.6" y="9.6">1</text>
<text x="6.2" y="38.9">D</text>
<text x="410.4" y="38.9">D</text>
<text x="33.7" y="43.1">12</text>
<text x="204.3" y="42.6">11</text>
<text x="33.7" y="61">13</text>
<text x="203.2" y="70">10</text>
<text x="205.7" y="93.6">9</text>
<text x="6.4" y="113.1">C</text>
<text x="58.7" y="113.1">14</text>
<text x="205.7" y="109.6">8</text>
<text x="410.6" y="113.1">C</text>
<text x="205.7" y="124.2">7</text>
<text x="231.4" y="120.4">17</text>
<text x="238.9" y="120.4">1901-02</text>
<text x="278.9" y="120.6">支架</text>
<text x="324.7" y="120.4">1</text>
<text x="330.9" y="120.5">钢</text>
<text x="368.9" y="120.4">0.035 kg</text>
<text x="231.4" y="126.8">16</text>
<text x="238.9" y="126.9">GB/T 70.1-2000</text>
<text x="278.8" y="127">螺钉 M4×12</text>
<text x="324.7" y="126.8">4</text>
<text x="330.9" y="127">钢，软</text>
<text x="368.9" y="126.9">0.002 kg</text>
<text x="390.9" y="127">无图</text>
<text x="205.7" y="136">5</text>
<text x="231.4" y="133.2">15</text>
<text x="238.9" y="133.2">1901-06</text>
<text x="278.8" y="133.4">连接轴</text>
<text x="324.7" y="133.2">1</text>
<text x="330.9" y="133.4">钢</text>
<text x="368.9" y="133.3">0.013 kg</text>
<text x="231.4" y="139.6">14</text>
<text x="238.9" y="139.7">1901-04</text>
<text x="278.9" y="139.8">飞轮</text>
<text x="324.7" y="139.6">1</text>
<text x="330.9" y="139.8">钢</text>
<text x="368.9" y="139.7">0.093 kg</text>
<text x="205.7" y="147.3">6</text>
<text x="231.4" y="146.1">13</text>
<text x="238.9" y="146.1">1901-03</text>
<text x="278.8" y="146.3">气缸</text>
<text x="324.7" y="146">1</text>
<text x="330.9" y="146.3">铁，铸造</text>
<text x="368.8" y="146.1">0.186 kg</text>
<text x="33.7" y="153.5">15</text>
<text x="231.4" y="152.5">12</text>
<text x="238.9" y="152.5">1901-09</text>
<text x="278.9" y="152.7">气缸盖</text>
<text x="324.7" y="152.5">1</text>
<text x="330.9" y="152.6">钢</text>
<text x="368.9" y="152.5">0.012 kg</text>
<text x="231.4" y="158.9">11</text>
<text x="238.9" y="159">GB/T 70.1-2000</text>
<text x="278.9" y="159.1">螺钉 M3×10</text>
<text x="324.7" y="158.9">4</text>
<text x="330.9" y="159.1">钢，软</text>
<text x="368.9" y="159">0.001 kg</text>
<text x="390.9" y="159.1">无图</text>
<text x="205.7" y="162.6">5</text>
<text x="231.4" y="165.4">10</text>
<text x="238.9" y="165.4">1901-11</text>
<text x="278.8" y="165.5">节流螺栓</text>
<text x="324.7" y="165.3">1</text>
<text x="330.9" y="165.5">钢</text>
<text x="368.9" y="165.4">0.003 kg</text>
<text x="232.7" y="171.8">9</text>
<text x="238.9" y="171.8">1901-07</text>
<text x="278.9" y="172">活塞</text>
<text x="324.7" y="171.7">1</text>
<text x="330.9" y="171.9">钢</text>
<text x="368.9" y="171.8">0.010 kg</text>
<text x="33" y="176.2">16</text>
<text x="205.7" y="177.8">4</text>
<text x="232.7" y="178.2">8</text>
<text x="238.9" y="178.2">GB/T 119.1-2000</text>
<text x="278.9" y="178.3">圆柱销 3×12</text>
<text x="324.7" y="178.2">1</text>
<text x="330.9" y="178.3">钢，软</text>
<text x="368.8" y="178.2">0.001 kg</text>
<text x="390.9" y="178.3">无图</text>
<text x="232.7" y="184.6">7</text>
<text x="238.9" y="184.6">1901-05</text>
<text x="278.8" y="184.8">曲柄圆盘</text>
<text x="324.7" y="184.6">1</text>
<text x="330.9" y="184.8">钢</text>
<text x="368.8" y="184.7">0.017 kg</text>
<text x="6.4" y="187.4">B</text>
<text x="232.7" y="191.1">6</text>
<text x="238.9" y="191.1">1901-10</text>
<text x="278.9" y="191.2">曲柄销</text>
<text x="324.7" y="191">1</text>
<text x="330.9" y="191.2">钢</text>
<text x="368.9" y="191.1">0.001 kg</text>
<text x="410.7" y="187.4">B</text>
<text x="232.7" y="197.4">5</text>
<text x="238.9" y="197.5">GB/T 97.3-2002</text>
<text x="278.8" y="197.6">垫圈 4</text>
<text x="324.7" y="197.4">2</text>
<text x="330.9" y="197.7">钢，软</text>
<text x="368.8" y="197.5">0.000 kg</text>
<text x="390.9" y="197.6">无图</text>
<text x="205.7" y="198.8">3</text>
<text x="232.7" y="203.8">4</text>
<text x="238.9" y="203.9">GB/T 895.2-1986</text>
<text x="324.7" y="203.8">1</text>
<text x="368.8" y="203.9">0.000 kg</text>
<text x="278.8" y="204.1">轴用挡圈 4×0.6</text>
<text x="330.9" y="204.1">钢，软</text>
<text x="390.9" y="204.1">无图</text>
<text x="232.7" y="210.3">3</text>
<text x="238.9" y="210.3">1901-08</text>
<text x="278.9" y="210.5">连杆</text>
<text x="324.7" y="210.3">1</text>
<text x="330.9" y="210.4">钢</text>
<text x="368.8" y="210.4">0.005 kg</text>
<text x="205.7" y="217.5">2</text>
<text x="232.7" y="216.7">2</text>
<text x="238.9" y="216.7">GB/T 70.1-2000</text>
<text x="278.8" y="216.9">螺钉 M4×6</text>
<text x="324.7" y="216.7">2</text>
<text x="330.9" y="216.9">钢，软</text>
<text x="368.8" y="216.7">0.002 kg</text>
<text x="390.9" y="216.9">无图</text>
<text x="232.7" y="223.1">1</text>
<text x="238.9" y="223.1">1901-01</text>
<text x="278.8" y="223.4">底座</text>
<text x="324.7" y="223.1">1</text>
<text x="330.9" y="223.3">钢</text>
<text x="368.9" y="223.2">0.468 kg</text>
<text x="230.6" y="229.7">序号</text>
<text x="254.6" y="229.7">代号</text>
<text x="296.6" y="229.7">名称</text>
<text x="322.6" y="229.7">数量</text>
<text x="345.6" y="229.7">材料</text>
<text x="375.6" y="229.7">重量</text>
<text x="396.6" y="229.7">备注</text>
<text x="33" y="235">17</text>
<text x="205.7" y="240.9">1</text>
<text x="370.5" y="241.7">西安交通大学</text>
<text x="6.4" y="261.6">A</text>
<text x="360.9" y="260.7">活塞式气动马达爆炸图</text>
<text x="410.6" y="261.6">A</text>
<text x="377.4" y="279.7">1901-B</text>
<text x="33.7" y="290.9">6</text>
<text x="103.7" y="290.9">5</text>
<text x="173.6" y="290.9">4</text>
<text x="243.7" y="290.9">3</text>
<text x="313.6" y="290.9">2</text>
<text x="383.6" y="290.9">1</text>
</g>
<g font-size="3">
<text x="317" y="265.1">阶段标记</text>
<text x="336" y="265">重量(Kg)</text>
<text x="350.9" y="265">比例</text>
</g>
<text font-size="2.7" x="351.1" y="274.5">1 : 1</text>
<g font-size="2.2">
<text x="232.7" y="256.3">标记</text>
<text x="242.7" y="256.3">处数</text>
<text x="255.7" y="256.3">分区</text>
<text x="268.4" y="256.3">更改文件号</text>
<text x="285.7" y="256.3">签名</text>
<text x="296.3" y="256.3">年、月、日</text>
<text x="233.7" y="263.3">设计</text>
<text x="272.6" y="263.3">标准化</text>
<text x="233.7" y="277.3">审核</text>
<text x="233.7" y="284.3">工艺</text>
<text x="273.7" y="284.3">批准</text>
</g>
<text font-size="2" x="245.9" y="263.2">奚蛟</text>
</svg>
